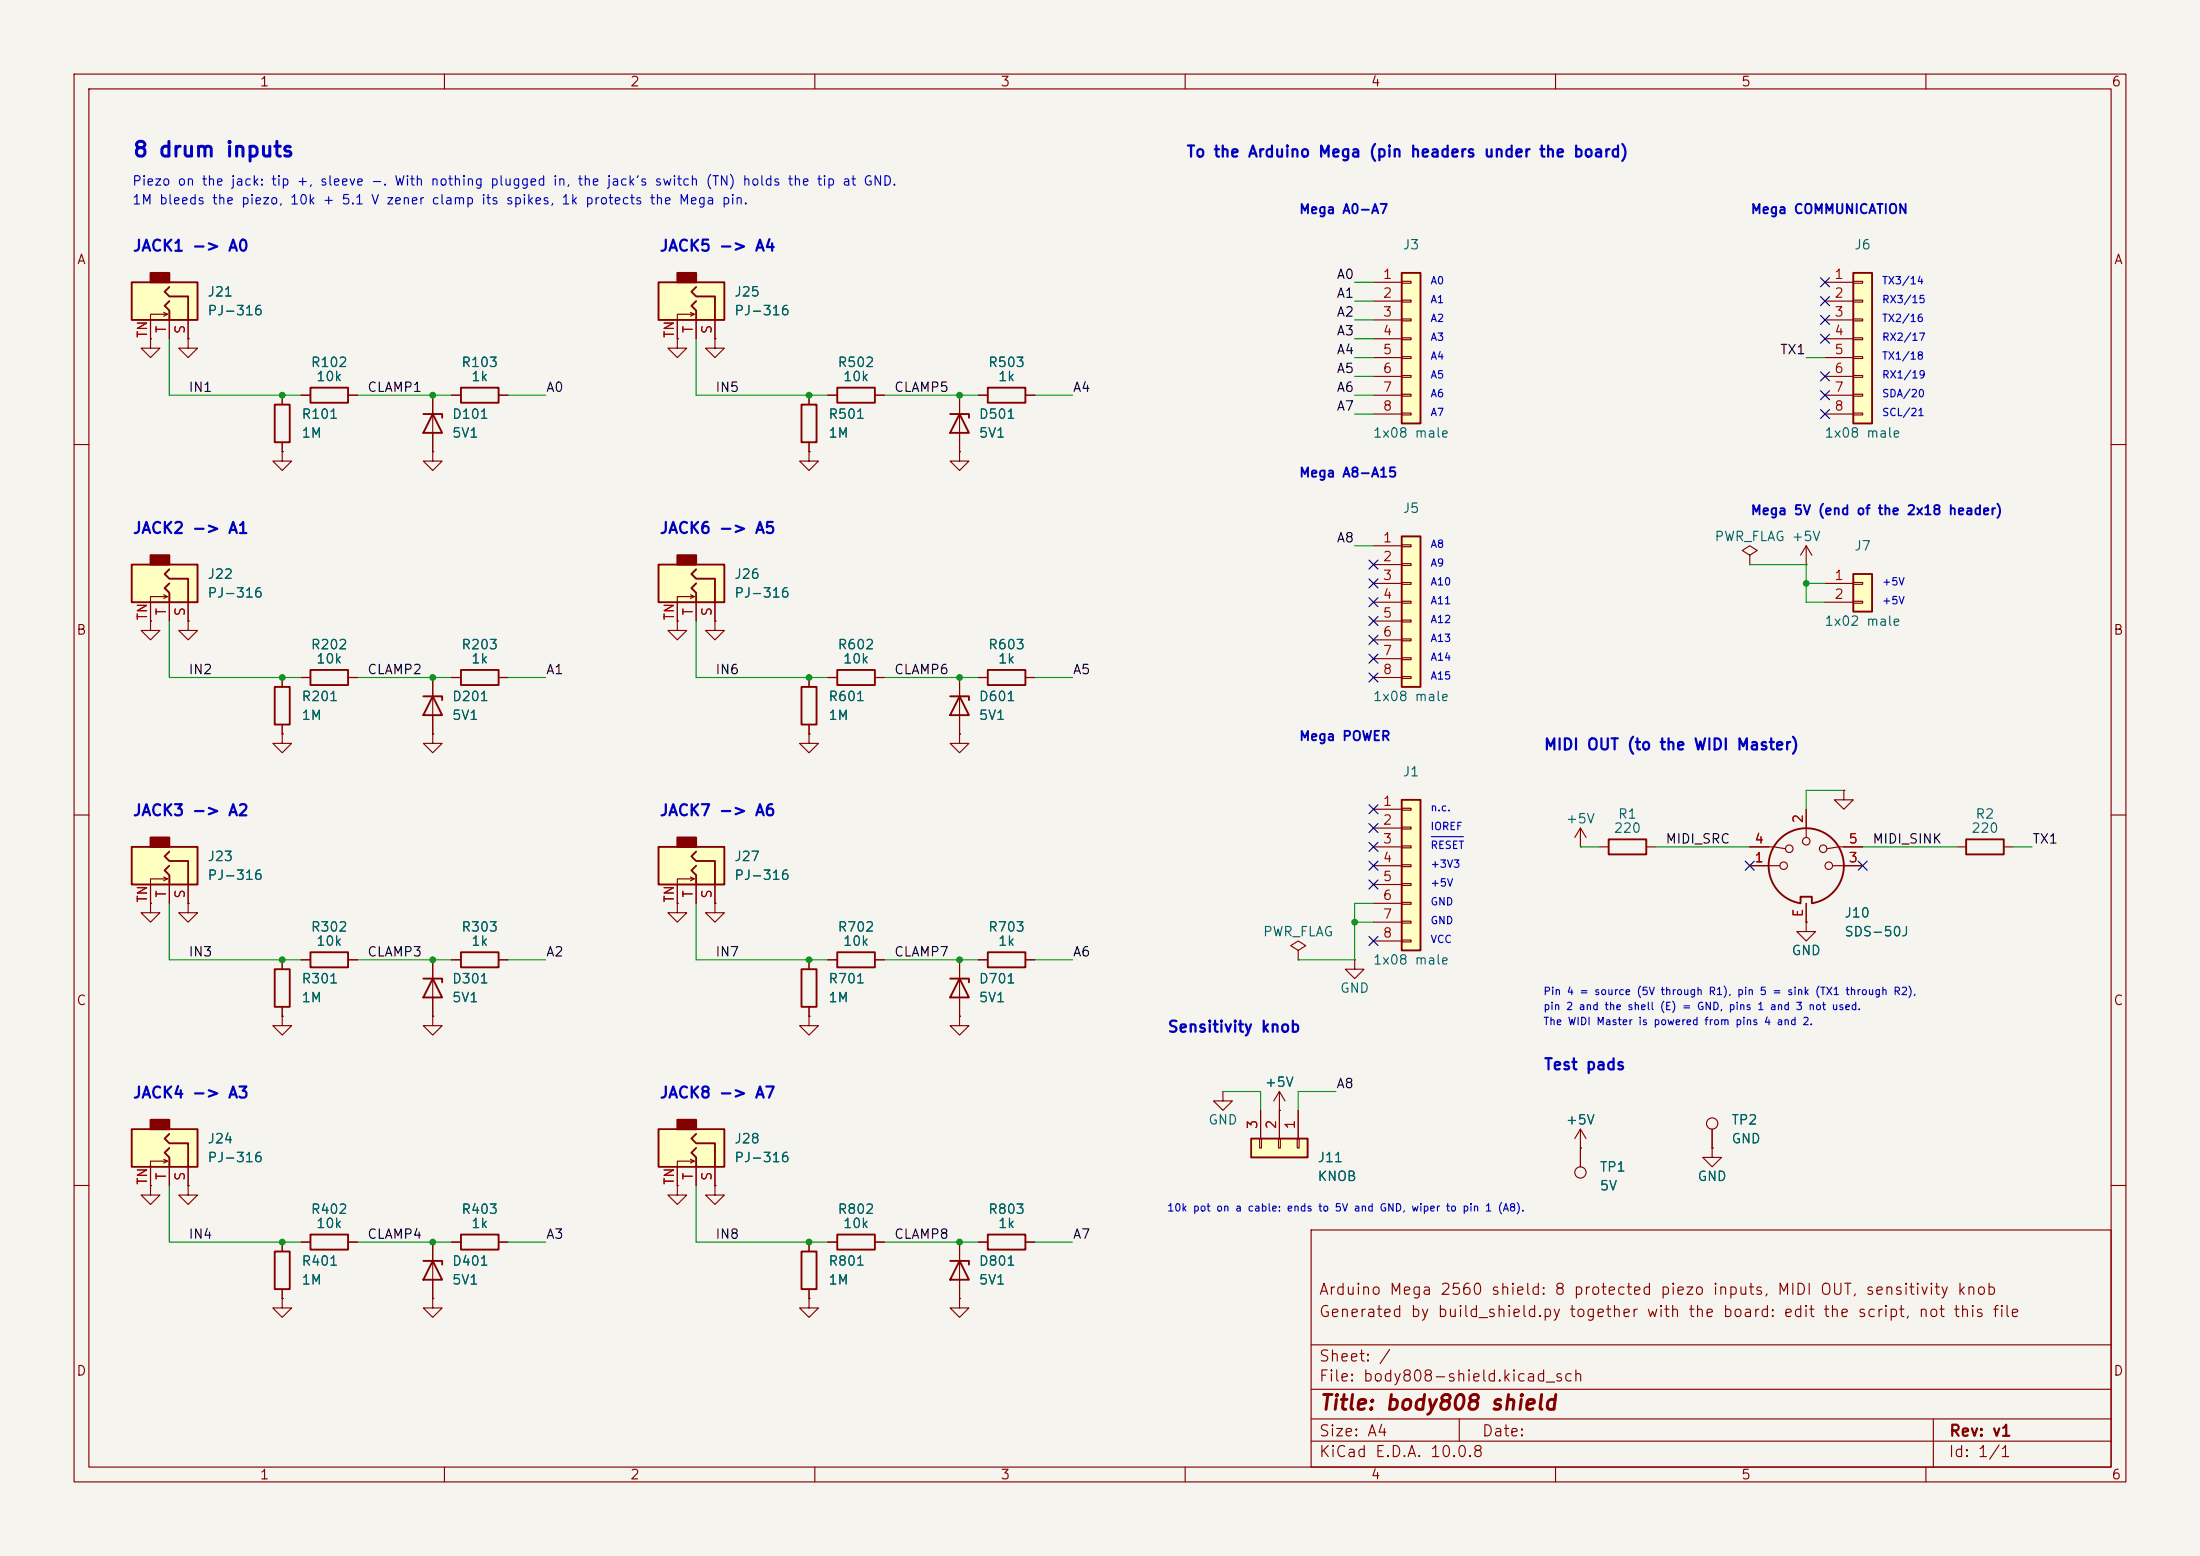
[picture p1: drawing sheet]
<svg xmlns="http://www.w3.org/2000/svg" width="297mm" height="210mm" viewBox="0 0 297 210" stroke-linecap="round" stroke-linejoin="round" font-family="sans-serif">
<path d="M0 0h297v210h-297z" fill="#f5f4ef" stroke="#f5f4ef" stroke-width=".14"/>
<g fill="none" stroke="#840000" stroke-width=".15">
<path d="M10 10h277v190h-277zM12 12h273v186h-273zM60 10v2M110 10v2M160 10v2M210 10v2M260 10v2M25.4 45.7v1.3h1.3l-1.3 1.3-1.3-1.3h1.3M25.4 45.7h.1M40.6 53.3h1.3M47 53.3h1.3M10 60h2"/>
<path d="M285 60h2M10 110h2M285 110h2M20.3 121.9v1.3h1.3l-1.3 1.3-1.3-1.3h1.3M20.3 121.9h.1M10 160h2M177 166h108v32h-108zM285 160h2M60 198v2M110 198v2M160 198v2M177 194.5h108"/>
<path d="M177 191.5h108M177 187.5h108M177 181.5h108M197 191.5v3M210 198v2M260 198v2M261 191.5v6.5"/>
</g>
<path d="M41.9 52.3h5.1v2.1h-5.1z" fill="none" stroke="#840000" stroke-width=".25"/>
<path d="M17.8 38.1h8.9v5.1h-8.9z" fill="#ffffc2"/>
<path d="M20.3 36.8h2.6v1.3h-2.6z" fill="#840000" stroke="#840000" stroke-width=".25"/>
<path d="M17.8 38.1h8.9v5.1h-8.9zM22.9 38.7l-.7 .7 .7 .6h2.5v3.2M22.9 40.6l-.7 .7 .7 .6v1.3M37.1 130.8h2v5.1h-2zM41.9 128.5h5.1v2.1h-5.1zM37.1 168.9h2v5.1h-2zM41.9 166.6h5.1v2.1h-5.1z" fill="none" stroke="#840000" stroke-width=".25"/>
<g fill="none" stroke="#840000" stroke-width=".15">
<path d="M20.3 45.7v1.3h1.3l-1.3 1.3-1.3-1.3h1.3M20.3 45.7h.1M22.1 42.2l.5 .2h-2.3v3.3M22.6 42.4l-.5 .3M22.9 43.2v2.5M25.4 43.2v2.5M38.1 61v1.2h1.3l-1.3 1.3-1.3-1.3h1.3M38.1 61h.1M38.1 99.1v1.2h1.3l-1.3 1.3-1.3-1.3h1.3M38.1 99.1h.1M38.1 137.2v1.2h1.3l-1.3 1.3-1.3-1.3h1.3M38.1 137.2h.1"/>
<path d="M38.1 129.5v1.3M38.1 135.9v1.3M40.6 129.5h1.3M47 129.5h1.3M38.1 175.3v1.2h1.3l-1.3 1.3-1.3-1.3h1.3M38.1 175.3h.1M38.1 167.6v1.3M38.1 174v1.3M40.6 167.6h1.3M47 167.6h1.3"/>
</g>
<path d="M17.8 114.3h8.9v5.1h-8.9z" fill="#ffffc2"/>
<path d="M20.3 113h2.6v1.3h-2.6z" fill="#840000" stroke="#840000" stroke-width=".25"/>
<path d="M17.8 114.3h8.9v5.1h-8.9zM22.9 116.8l-.7 .7 .7 .6v1.3M22.9 114.9l-.7 .7 .7 .6h2.5v3.2M62.2 128.5h5.1v2.1h-5.1zM57.1 170.2h2.6v.5M58.4 170.2l1.3 2.5h-2.6z" fill="none" stroke="#840000" stroke-width=".25"/>
<g fill="none" stroke="#840000" stroke-width=".15">
<path d="M58.4 99.1v1.2h1.3l-1.3 1.3-1.3-1.3h1.3M58.4 99.1h.1M22.1 118.4l.5 .2h-2.3v3.3M22.6 118.6l-.5 .3M22.9 119.4v2.5M25.4 119.4v2.5M25.4 121.9v1.3h1.3l-1.3 1.3-1.3-1.3h1.3M25.4 121.9h.1M61 129.5h1.2M67.3 129.5h1.3M58.4 175.3v1.2h1.3l-1.3 1.3-1.3-1.3h1.3M58.4 175.3h.1"/>
<path d="M58.4 167.6v7.7"/>
</g>
<path d="M17.8 152.4h8.9v5.1h-8.9z" fill="#ffffc2"/>
<path d="M20.3 151.1h2.6v1.3h-2.6z" fill="#840000" stroke="#840000" stroke-width=".25"/>
<path d="M17.8 152.4h8.9v5.1h-8.9zM22.9 154.9l-.7 .7 .7 .6v1.3M22.9 153l-.7 .7 .7 .6h2.5v3.2" fill="none" stroke="#840000" stroke-width=".25"/>
<path d="M22.1 156.5l.5 .2h-2.3v3.3M22.6 156.7l-.5 .3M22.9 157.5v2.5M25.4 157.5v2.5M20.3 160v1.3h1.3l-1.3 1.3-1.3-1.3h1.3M20.3 160h.1" fill="none" stroke="#840000" stroke-width=".15"/>
<path d="M168.9 153.7h7.6v2.5h-7.6z" fill="#ffffc2"/>
<path d="M217.2 113.3h5v2h-5zM265.4 113.3h5.1v2h-5.1zM243.1 121.8v-.8h1.5v.8M244.6 121.9a5.1 5.1 0 0 0 3.5-7.8 5.1 5.1 0 0 0-8.6 0 5.1 5.1 0 0 0 3.6 7.8M168.9 153.7h7.6v2.5h-7.6z" fill="none" stroke="#840000" stroke-width=".25"/>
<g fill="none" stroke="#840000" stroke-width=".15">
<path d="M213.4 114.3h.1M213.4 111.8l-.8 1.2M213.4 111.8l.7 1.2M213.4 111.8v2.5M215.9 114.3h1.3M222.2 114.3h1.3M236.2 114.3h3.3l1.5 .3M236.2 116.8h4.1M243.8 109.2v3.8M247.4 116.8h4.1M248.9 106.7v1.3h1.3l-1.3 1.2-1.3-1.2h1.3M248.9 106.7h.1"/>
<path d="M251.5 114.3h-3.3l-1.6 .3M264.2 114.3h1.2M270.5 114.3h1.3M243.8 124.5v1.2h1.3l-1.3 1.3-1.2-1.3h1.2M243.8 124.5h.1M243.8 121.9v2.6M170.1 153.7h.2v1.2h-.2zM170.2 149.9v3.8M172.6 153.7h.2v1.2h-.2zM172.7 149.9v3.8M175.1 153.7h.3v1.2h-.3zM175.3 149.9v3.8"/>
<circle cx="240.8" cy="116.8" r=".51"/>
<circle cx="241.6" cy="114.6" r=".51"/>
<circle cx="243.8" cy="113.5" r=".51"/>
<circle cx="246.1" cy="114.6" r=".51"/>
<circle cx="246.9" cy="116.8" r=".51"/>
</g>
<path d="M189.2 108h2.6v20.3h-2.6z" fill="#ffffc2"/>
<path d="M57.1 55.9h2.6v.5M58.4 55.9l1.3 2.5h-2.6zM37.1 92.7h2v5.1h-2zM41.9 90.4h5.1v2.1h-5.1zM189.2 108h2.6v20.3h-2.6z" fill="none" stroke="#840000" stroke-width=".25"/>
<g fill="none" stroke="#840000" stroke-width=".15">
<path d="M58.4 53.3v7.7M58.4 61v1.2h1.3l-1.3 1.3-1.3-1.3h1.3M58.4 61h.1M20.3 83.8v1.3h1.3l-1.3 1.3-1.3-1.3h1.3M20.3 83.8h.1M25.4 83.8v1.3h1.3l-1.3 1.3-1.3-1.3h1.3M25.4 83.8h.1M38.1 91.4v1.3M38.1 97.8v1.3M40.6 91.4h1.3M47 91.4h1.3M185.4 109.2h3.8"/>
<path d="M185.4 111.8h3.8M185.4 114.3h3.8M185.4 116.8h3.8M185.4 119.4h3.8M189.2 109.1h1.3v.2h-1.3zM189.2 111.6h1.3v.3h-1.3zM189.2 114.2h1.3v.2h-1.3zM189.2 116.7h1.3v.3h-1.3zM189.2 119.3h1.3v.2h-1.3zM175.3 128.3l1-.7-1-.6-1.1 .6 1.1 .7v1.2M175.3 129.5h.1M185.4 121.9h3.8"/>
<path d="M185.4 124.5h3.8M185.4 127h3.8M189.2 121.8h1.3v.2h-1.3zM189.2 124.3h1.3v.3h-1.3zM189.2 126.9h1.3v.2h-1.3zM165.1 147.3v1.3h1.3l-1.3 1.3-1.3-1.3h1.3M165.1 147.3h.1M172.7 149.9h.1M172.7 147.3l-.7 1.3M172.7 147.3l.8 1.3M172.7 147.3v2.6M25.4 160v1.3h1.3l-1.3 1.3-1.3-1.3h1.3"/>
<path d="M25.4 160h.1"/>
</g>
<path d="M17.8 76.2h8.9v5.1h-8.9z" fill="#ffffc2"/>
<path d="M20.3 74.9h2.6v1.3h-2.6z" fill="#840000" stroke="#840000" stroke-width=".25"/>
<path d="M37.1 54.6h2v5.1h-2zM62.2 52.3h5.1v2.1h-5.1zM17.8 76.2h8.9v5.1h-8.9zM22.9 78.7l-.7 .7 .7 .6v1.3M22.9 76.8l-.7 .7 .7 .6h2.5v3.2M57.1 94h2.6v.5M58.4 94l1.3 2.5h-2.6zM62.2 90.4h5.1v2.1h-5.1zM108.2 92.7h2v5.1h-2zM113 90.4h5.1v2.1h-5.1z" fill="none" stroke="#840000" stroke-width=".25"/>
<g fill="none" stroke="#840000" stroke-width=".15">
<path d="M38.1 53.3v1.3M38.1 59.7v1.3M61 53.3h1.2M67.3 53.3h1.3M109.2 61v1.2h1.3l-1.3 1.3-1.3-1.3h1.3M109.2 61h.1M22.1 80.3l.5 .2h-2.3v3.3M22.6 80.5l-.5 .3M22.9 81.3v2.5M25.4 81.3v2.5M58.4 91.4v7.7M61 91.4h1.2"/>
<path d="M67.3 91.4h1.3M91.4 83.8v1.3h1.3l-1.3 1.3-1.2-1.3h1.2M91.4 83.8h.1M109.2 99.1v1.2h1.3l-1.3 1.3-1.3-1.3h1.3M109.2 99.1h.1M109.2 91.4v1.3M109.2 97.8v1.3M111.8 91.4h1.2M118.1 91.4h1.3"/>
</g>
<path d="M88.9 76.2h8.9v5.1h-8.9z" fill="#ffffc2"/>
<path d="M91.4 74.9h2.6v1.3h-2.6z" fill="#840000" stroke="#840000" stroke-width=".25"/>
<path d="M88.9 76.2h8.9v5.1h-8.9zM94 78.7l-.7 .7 .7 .6v1.3M94 76.8l-.7 .7 .7 .6h2.5v3.2" fill="none" stroke="#840000" stroke-width=".25"/>
<path d="M93.2 80.3l.5 .2h-2.3v3.3M93.7 80.5l-.5 .3M94 81.3v2.5M96.5 83.8v1.3h1.3l-1.3 1.3-1.3-1.3h1.3M96.5 83.8h.1M96.5 81.3v2.5" fill="none" stroke="#840000" stroke-width=".15"/>
<path d="M88.9 38.1h8.9v5.1h-8.9z" fill="#ffffc2"/>
<path d="M91.4 36.8h2.6v1.3h-2.6z" fill="#840000" stroke="#840000" stroke-width=".25"/>
<g fill="none" stroke="#840000" stroke-width=".25">
<path d="M88.9 38.1h8.9v5.1h-8.9zM94 38.7l-.7 .7 .7 .6h2.5v3.2M94 40.6l-.7 .7 .7 .6v1.3M108.2 54.6h2v5.1h-2zM113 52.3h5.1v2.1h-5.1zM128.3 55.9h2.5v.5M129.5 55.9l1.3 2.5h-2.5zM133.3 52.3h5.1v2.1h-5.1zM128.3 94h2.5v.5M129.5 94l1.3 2.5h-2.5zM133.3 90.4h5.1v2.1h-5.1zM57.1 132.1h2.6v.5"/>
<path d="M58.4 132.1l1.3 2.5h-2.6zM62.2 166.6h5.1v2.1h-5.1zM108.2 168.9h2v5.1h-2z"/>
</g>
<g fill="none" stroke="#840000" stroke-width=".15">
<path d="M91.4 45.7v1.3h1.3l-1.3 1.3-1.2-1.3h1.2M91.4 45.7h.1M93.2 42.2l.5 .2h-2.3v3.3M93.7 42.4l-.5 .3M94 43.2v2.5M96.5 45.7v1.3h1.3l-1.3 1.3-1.3-1.3h1.3M96.5 45.7h.1M96.5 43.2v2.5M109.2 53.3v1.3M109.2 59.7v1.3M111.8 53.3h1.2M118.1 53.3h1.3"/>
<path d="M129.5 53.3v7.7M132.1 53.3h1.2M138.4 53.3h1.3M129.5 61v1.2h1.3l-1.3 1.3-1.2-1.3h1.2M129.5 61h.1M129.5 99.1v1.2h1.3l-1.3 1.3-1.2-1.3h1.2M129.5 99.1h.1M129.5 91.4v7.7M132.1 91.4h1.2M138.4 91.4h1.3M58.4 137.2v1.2h1.3l-1.3 1.3-1.3-1.3h1.3M58.4 137.2h.1"/>
<path d="M58.4 129.5v7.7M91.4 121.9v1.3h1.3l-1.3 1.3-1.2-1.3h1.2M91.4 121.9h.1M129.5 137.2v1.2h1.3l-1.3 1.3-1.2-1.3h1.2M129.5 137.2h.1M61 167.6h1.2M67.3 167.6h1.3M91.4 160v1.3h1.3l-1.3 1.3-1.2-1.3h1.2M91.4 160h.1M96.5 160v1.3h1.3l-1.3 1.3-1.3-1.3h1.3M96.5 160h.1M109.2 167.6v1.3"/>
<path d="M109.2 174v1.3"/>
</g>
<path d="M88.9 152.4h8.9v5.1h-8.9z" fill="#ffffc2"/>
<path d="M91.4 151.1h2.6v1.3h-2.6z" fill="#840000" stroke="#840000" stroke-width=".25"/>
<path d="M108.2 130.8h2v5.1h-2zM113 128.5h5.1v2.1h-5.1zM128.3 132.1h2.5v.5M129.5 132.1l1.3 2.5h-2.5zM133.3 128.5h5.1v2.1h-5.1zM88.9 152.4h8.9v5.1h-8.9zM94 154.9l-.7 .7 .7 .6v1.3M94 153l-.7 .7 .7 .6h2.5v3.2M113 166.6h5.1v2.1h-5.1zM128.3 170.2h2.5v.5M129.5 170.2l1.3 2.5h-2.5zM133.3 166.6h5.1v2.1h-5.1z" fill="none" stroke="#840000" stroke-width=".25"/>
<g fill="none" stroke="#840000" stroke-width=".15">
<path d="M109.2 137.2v1.2h1.3l-1.3 1.3-1.3-1.3h1.3M109.2 137.2h.1M109.2 129.5v1.3M109.2 135.9v1.3M111.8 129.5h1.2M118.1 129.5h1.3M129.5 129.5v7.7M132.1 129.5h1.2M138.4 129.5h1.3M182.9 129.5v1.3h1.2l-1.2 1.3-1.3-1.3h1.3M182.9 129.5h.1M93.2 156.5l.5 .2h-2.3v3.3"/>
<path d="M93.7 156.7l-.5 .3M94 157.5v2.5M96.5 157.5v2.5M109.2 175.3v1.2h1.3l-1.3 1.3-1.3-1.3h1.3M109.2 175.3h.1M111.8 167.6h1.2M118.1 167.6h1.3M129.5 175.3v1.2h1.3l-1.3 1.3-1.2-1.3h1.2M129.5 175.3h.1M129.5 167.6v7.7M132.1 167.6h1.2M138.4 167.6h1.3"/>
</g>
<path d="M88.9 114.3h8.9v5.1h-8.9z" fill="#ffffc2"/>
<path d="M91.4 113h2.6v1.3h-2.6z" fill="#840000" stroke="#840000" stroke-width=".25"/>
<path d="M88.9 114.3h8.9v5.1h-8.9zM94 116.8l-.7 .7 .7 .6v1.3M94 114.9l-.7 .7 .7 .6h2.5v3.2" fill="none" stroke="#840000" stroke-width=".25"/>
<g fill="none" stroke="#840000" stroke-width=".15">
<path d="M93.2 118.4l.5 .2h-2.3v3.3M93.7 118.6l-.5 .3M94 119.4v2.5M96.5 119.4v2.5M96.5 121.9v1.3h1.3l-1.3 1.3-1.3-1.3h1.3M96.5 121.9h.1M213.4 154.9v2.6"/>
<circle cx="213.4" cy="158.2" r=".76"/>
</g>
<path d="M189.2 36.8h2.6v20.4h-2.6z" fill="#ffffc2"/>
<path d="M189.2 36.8h2.6v20.4h-2.6z" fill="none" stroke="#840000" stroke-width=".25"/>
<g fill="none" stroke="#840000" stroke-width=".15">
<path d="M185.4 38.1h3.8M189.2 38h1.3v.2h-1.3zM185.4 40.6h3.8M185.4 43.2h3.8M185.4 45.7h3.8M185.4 48.3h3.8M185.4 50.8h3.8M185.4 53.3h3.8M185.4 55.9h3.8M189.2 40.5h1.3v.3h-1.3zM189.2 43.1h1.3v.2h-1.3zM189.2 45.6h1.3v.2h-1.3z"/>
<path d="M189.2 48.1h1.3v.3h-1.3zM189.2 50.7h1.3v.2h-1.3zM189.2 53.2h1.3v.3h-1.3zM189.2 55.8h1.3v.2h-1.3zM236.2 74.9l1-.6-1-.6-1 .6 1 .6v1.3M236.2 76.2h.1"/>
</g>
<path d="M250.2 77.5h2.5v5.1h-2.5z" fill="#ffffc2"/>
<path d="M250.2 77.5h2.5v5.1h-2.5z" fill="none" stroke="#840000" stroke-width=".25"/>
<g fill="none" stroke="#840000" stroke-width=".15">
<path d="M243.8 76.2h.1M243.8 73.7l-.7 1.2M243.8 73.7l.8 1.2M243.8 73.7v2.5M246.4 78.7h3.8M250.2 78.6h1.3v.3h-1.3zM246.4 81.3h3.8M250.2 81.2h1.3v.2h-1.3zM231.1 154.9v1.3h1.3l-1.3 1.3-1.2-1.3h1.2M231.1 154.9h.1M231.1 152.4v2.5"/>
<circle cx="231.1" cy="151.6" r=".76"/>
</g>
<path d="M189.2 72.4h2.6v20.3h-2.6z" fill="#ffffc2"/>
<path d="M189.2 72.4h2.6v20.3h-2.6z" fill="none" stroke="#840000" stroke-width=".25"/>
<g fill="none" stroke="#840000" stroke-width=".15">
<path d="M185.4 73.7h3.8M185.4 76.2h3.8M185.4 78.7h3.8M189.2 73.5h1.3v.3h-1.3zM189.2 76.1h1.3v.2h-1.3zM189.2 78.6h1.3v.3h-1.3zM185.4 81.3h3.8M185.4 83.8h3.8M185.4 86.4h3.8M185.4 88.9h3.8M185.4 91.4h3.8M189.2 81.2h1.3v.2h-1.3z"/>
<path d="M189.2 83.7h1.3v.2h-1.3zM189.2 86.2h1.3v.3h-1.3zM189.2 88.8h1.3v.2h-1.3zM189.2 91.3h1.3v.3h-1.3zM213.4 154.9h.1M213.4 152.4l-.8 1.3M213.4 152.4l.7 1.3M213.4 152.4v2.5"/>
</g>
<path d="M250.2 36.8h2.5v20.4h-2.5z" fill="#ffffc2"/>
<path d="M250.2 36.8h2.5v20.4h-2.5z" fill="none" stroke="#840000" stroke-width=".25"/>
<g fill="none" stroke="#840000" stroke-width=".15">
<path d="M246.4 38.1h3.8M250.2 38h1.3v.2h-1.3zM20.3 45.7h.1M20.3 43.2v2.5M22.9 43.2v2.5M25.4 45.7h.1M25.4 43.2v2.5M38.1 53.3v1.3M38.1 59.7v1.3M40.6 53.3h1.3M47 53.3h1.3M58.4 53.3v2.6"/>
<path d="M58.4 58.4v2.6M61 53.3h1.2M67.3 53.3h1.3M91.4 45.7h.1M91.4 43.2v2.5M94 43.2v2.5M96.5 45.7h.1M96.5 43.2v2.5M109.2 53.3v1.3M109.2 59.7v1.3M111.8 53.3h1.2M118.1 53.3h1.3"/>
<path d="M129.5 53.3v2.6M129.5 58.4v2.6M132.1 53.3h1.2M138.4 53.3h1.3M246.4 40.6h3.8M246.4 43.2h3.8M246.4 45.7h3.8M246.4 48.3h3.8M246.4 50.8h3.8M246.4 53.3h3.8M246.4 55.9h3.8M250.2 40.5h1.3v.3h-1.3z"/>
<path d="M250.2 43.1h1.3v.2h-1.3zM250.2 45.6h1.3v.2h-1.3zM250.2 48.1h1.3v.3h-1.3zM250.2 50.7h1.3v.2h-1.3zM250.2 53.2h1.3v.3h-1.3zM250.2 55.8h1.3v.2h-1.3zM38.1 61h.1M58.4 61h.1M109.2 61h.1M129.5 61h.1M20.3 83.8h.1M20.3 81.3v2.5"/>
<path d="M22.9 81.3v2.5M25.4 83.8h.1M25.4 81.3v2.5M38.1 99.1h.1M38.1 91.4v1.3M38.1 97.8v1.3M40.6 91.4h1.3M47 91.4h1.3M58.4 99.1h.1M58.4 91.4v2.6M58.4 96.5v2.6M61 91.4h1.2"/>
<path d="M67.3 91.4h1.3M91.4 83.8h.1M91.4 81.3v2.5M94 81.3v2.5M96.5 83.8h.1M96.5 81.3v2.5M109.2 99.1h.1M109.2 91.4v1.3M109.2 97.8v1.3M111.8 91.4h1.2M118.1 91.4h1.3M129.5 99.1h.1"/>
<path d="M129.5 91.4v2.6M129.5 96.5v2.6M132.1 91.4h1.2M138.4 91.4h1.3M20.3 119.4v2.5M22.9 119.4v2.5M25.4 119.4v2.5M91.4 119.4v2.5M94 119.4v2.5M96.5 119.4v2.5M236.2 116.8h2.6M236.2 114.3h2.6"/>
<path d="M243.8 109.2v2.6M248.9 106.7h.1M248.9 116.8h2.6M248.9 114.3h2.6M20.3 121.9h.1M25.4 121.9h.1M38.1 137.2h.1M38.1 129.5v1.3M38.1 135.9v1.3M40.6 129.5h1.3M47 129.5h1.3M58.4 137.2h.1"/>
<path d="M58.4 129.5v2.6M58.4 134.6v2.6M61 129.5h1.2M67.3 129.5h1.3M91.4 121.9h.1M96.5 121.9h.1M109.2 137.2h.1M109.2 129.5v1.3M109.2 135.9v1.3M111.8 129.5h1.2M118.1 129.5h1.3M129.5 137.2h.1"/>
<path d="M129.5 129.5v2.6M129.5 134.6v2.6M132.1 129.5h1.2M138.4 129.5h1.3M243.8 124.5h.1M243.8 121.9v2.6M20.3 157.5v2.5M22.9 157.5v2.5M25.4 157.5v2.5M91.4 157.5v2.5M94 157.5v2.5M96.5 157.5v2.5"/>
<path d="M170.2 149.9v3.8M172.7 149.9h.1M172.7 149.9v3.8M175.3 149.9v3.8M213.4 154.9h.1M213.4 154.9v2.6M231.1 154.9h.1M231.1 152.4v2.5M20.3 160h.1M25.4 160h.1M38.1 175.3h.1M38.1 167.6v1.3"/>
<path d="M38.1 174v1.3M40.6 167.6h1.3M47 167.6h1.3M58.4 175.3h.1M58.4 167.6v2.6M58.4 172.7v2.6M61 167.6h1.2M67.3 167.6h1.3M91.4 160h.1M96.5 160h.1M109.2 175.3h.1M109.2 167.6v1.3"/>
<path d="M109.2 174v1.3M111.8 167.6h1.2M118.1 167.6h1.3M129.5 175.3h.1M129.5 167.6v2.6M129.5 172.7v2.6M132.1 167.6h1.2M138.4 167.6h1.3"/>
</g>
<g fill="none" stroke="#009600" stroke-width=".15">
<path d="M182.9 38.1h2.5M22.9 45.7v7.6h17.7M48.3 53.3h12.7M68.6 53.3h5.1M94 45.7v7.6h17.8M119.4 53.3h12.7M139.7 53.3h5.1M182.9 53.3h2.5M182.9 48.3h2.5M182.9 43.2h2.5M182.9 45.7h2.5M182.9 40.6h2.5"/>
<path d="M182.9 50.8h2.5M182.9 55.9h2.5M243.8 48.3h2.6M182.9 73.7h2.5M236.2 76.2h7.6v5.1h2.6M243.8 78.7h2.6M22.9 83.8v7.6h17.7M48.3 91.4h12.7M68.6 91.4h5.1M94 83.8v7.6h17.8M119.4 91.4h12.7M139.7 91.4h5.1"/>
<path d="M213.4 114.3h2.5M223.5 114.3h12.7M248.9 106.7h-5.1v2.5M251.5 114.3h12.7M271.8 114.3h2.5M22.9 121.9v7.6h17.7M48.3 129.5h12.7M68.6 129.5h5.1M94 121.9v7.6h17.8M119.4 129.5h12.7M139.7 129.5h5.1M182.9 124.5h2.5"/>
<path d="M185.4 121.9h-2.5v7.6h-7.6M165.1 147.3h5.1v2.6M180.3 147.3h-5v2.6M22.9 160v7.6h17.7M48.3 167.6h12.7M68.6 167.6h5.1M94 160v7.6h17.8M119.4 167.6h12.7M139.7 167.6h5.1"/>
</g>
<g fill="none" stroke="#000084" stroke-width=".15">
<path d="M245.8 37.5l1.2 1.2M247 37.5l-1.2 1.2M245.8 50.2l1.2 1.2M245.8 45.1l1.2 1.2M245.8 42.6l1.2 1.2M245.8 40l1.2 1.2M245.8 55.3l1.2 1.2M245.8 52.7l1.2 1.2M247 50.2l-1.2 1.2M247 45.1l-1.2 1.2M247 42.6l-1.2 1.2M247 40l-1.2 1.2"/>
<path d="M247 52.7l-1.2 1.2M247 55.3l-1.2 1.2M184.8 78.1l1.2 1.2M184.8 75.6l1.2 1.2M186 78.1l-1.2 1.2M186 75.6l-1.2 1.2M184.8 83.2l1.2 1.2M184.8 80.7l1.2 1.2M184.8 90.8l1.2 1.2M184.8 85.8l1.2 1.2M184.8 88.3l1.2 1.2M186 83.2l-1.2 1.2"/>
<path d="M186 80.7l-1.2 1.2M186 90.8l-1.2 1.2M186 85.8l-1.2 1.2M186 88.3l-1.2 1.2M184.8 108.6l1.2 1.2M184.8 118.8l1.2 1.2M184.8 111.2l1.2 1.2M184.8 113.7l1.2 1.2M184.8 116.2l1.2 1.2M186 111.2l-1.2 1.2M186 108.6l-1.2 1.2M186 118.8l-1.2 1.2"/>
<path d="M186 113.7l-1.2 1.2M186 116.2l-1.2 1.2M235.6 116.2l1.2 1.2M236.8 116.2l-1.2 1.2M250.9 116.2l1.2 1.2M252.1 116.2l-1.2 1.2M184.8 126.4l1.2 1.2M186 126.4l-1.2 1.2"/>
</g>
<path d="M193.2 112.9h4.4" fill="none" stroke="#0000c2" stroke-width=".15"/>
<g fill="#009600">
<circle cx="243.8" cy="78.7" r=".46"/>
<circle cx="182.9" cy="124.5" r=".46"/>
<circle cx="109.2" cy="53.3" r=".46"/>
<circle cx="129.5" cy="53.3" r=".46"/>
<circle cx="58.4" cy="53.3" r=".46"/>
<circle cx="38.1" cy="91.4" r=".46"/>
<circle cx="58.4" cy="91.4" r=".46"/>
<circle cx="38.1" cy="53.3" r=".46"/>
<circle cx="38.1" cy="167.6" r=".46"/>
<circle cx="38.1" cy="129.5" r=".46"/>
<circle cx="58.4" cy="167.6" r=".46"/>
<circle cx="58.4" cy="129.5" r=".46"/>
<circle cx="129.5" cy="167.6" r=".46"/>
<circle cx="109.2" cy="167.6" r=".46"/>
<circle cx="129.5" cy="129.5" r=".46"/>
<circle cx="109.2" cy="129.5" r=".46"/>
<circle cx="109.2" cy="91.4" r=".46"/>
<circle cx="129.5" cy="91.4" r=".46"/>
</g>
<text font-size="2" fill="#0000c2" x="17.8" y="21.7">8 drum inputs</text>
<text font-size="2" fill="#840000" x="178" y="190.8">Title: body808 shield</text>
<g font-size="1.5" fill="#0000c2">
<text x="160.1" y="21.6">To the Arduino Mega (pin headers under the board)</text>
<text x="17.8" y="34.3">JACK1 -&gt; A0</text>
<text x="88.9" y="34.3">JACK5 -&gt; A4</text>
<text x="17.8" y="72.4">JACK2 -&gt; A1</text>
<text x="88.9" y="72.4">JACK6 -&gt; A5</text>
<text x="208.3" y="101.6">MIDI OUT (to the WIDI Master)</text>
<text x="17.8" y="110.5">JACK3 -&gt; A2</text>
<text x="88.9" y="110.5">JACK7 -&gt; A6</text>
<text x="157.5" y="139.7">Sensitivity knob</text>
<text x="17.8" y="148.6">JACK4 -&gt; A3</text>
<text x="88.9" y="148.6">JACK8 -&gt; A7</text>
<text x="208.3" y="144.8">Test pads</text>
</g>
<g font-size="1.5" fill="#840000">
<text x="178" y="178.1">Generated by build_shield.py together with the board: edit the script, not this file</text>
<text x="178" y="175.1">Arduino Mega 2560 shield: 8 protected piezo inputs, MIDI OUT, sensitivity knob</text>
<text x="178" y="184.1">Sheet: /</text>
<text x="178" y="186.8">File: body808-shield.kicad_sch</text>
<text x="178" y="197">KiCad E.D.A. 10.0.8</text>
<text x="178" y="194.2">Size: A4</text>
<text x="200" y="194.2">Date:</text>
<text x="263" y="197">Id: 1/1</text>
<text x="263" y="194.2">Rev: v1</text>
</g>
<g font-size="1.3" fill="#840000">
<text x="35" y="12">1</text>
<text x="85" y="12">2</text>
<text x="135" y="12">3</text>
<text x="185" y="12">4</text>
<text x="235" y="12">5</text>
<text x="285" y="12">6</text>
<text x="10.3" y="36">A</text>
<text x="285.3" y="36">A</text>
<text x="10.2" y="86">B</text>
<text x="285.2" y="86">B</text>
<text x="10.2" y="136">C</text>
<text x="285.2" y="136">C</text>
<text x="10.2" y="186">D</text>
<text x="285.2" y="186">D</text>
<text x="35" y="200">1</text>
<text x="85" y="200">2</text>
<text x="135" y="200">3</text>
<text x="185" y="200">4</text>
<text x="235" y="200">5</text>
<text x="285" y="200">6</text>
</g>
<g font-size="1.3" fill="#0000c2">
<text x="17.8" y="27.9">1M bleeds the piezo, 10k + 5.1 V zener clamp its spikes, 1k protects the Mega pin.</text>
<text x="17.8" y="25.4">Piezo on the jack: tip +, sleeve -. With nothing plugged in, the jack's switch (TN) holds the tip at GND.</text>
<text x="175.3" y="29.2">Mega A0-A7</text>
<text x="236.3" y="29.2">Mega COMMUNICATION</text>
<text x="175.3" y="64.7">Mega A8-A15</text>
<text x="236.3" y="69.8">Mega 5V (end of the 2x18 header)</text>
<text x="175.3" y="100.3">Mega POWER</text>
</g>
<g font-size="1.3" fill="#006464">
<text x="189.3" y="34">J3</text>
<text x="250.2" y="34">J6</text>
<text x="27.9" y="40.3">J21</text>
<text x="99" y="40.3">J25</text>
<text x="27.9" y="42.9">PJ-316</text>
<text x="99" y="42.9">PJ-316</text>
<text x="41.9" y="49.9">R102</text>
<text x="42.6" y="51.8">10k</text>
<text x="62.2" y="49.9">R103</text>
<text x="63.5" y="51.8">1k</text>
<text x="113" y="49.9">R502</text>
<text x="113.7" y="51.8">10k</text>
<text x="133.3" y="49.9">R503</text>
<text x="134.6" y="51.8">1k</text>
<text x="40.6" y="56.8">R101</text>
<text x="40.6" y="59.4">1M</text>
<text x="60.9" y="56.8">D101</text>
<text x="60.9" y="59.4">5V1</text>
<text x="111.7" y="56.8">R501</text>
<text x="111.7" y="59.4">1M</text>
<text x="132.1" y="56.8">D501</text>
<text x="132.1" y="59.4">5V1</text>
<text x="185.3" y="59.4">1x08 male</text>
<text x="246.2" y="59.4">1x08 male</text>
<text x="189.3" y="69.5">J5</text>
<text x="231.4" y="73.4">PWR_FLAG +5V</text>
<text x="250.2" y="74.6">J7</text>
<text x="27.9" y="78.4">J22</text>
<text x="27.9" y="81">PJ-316</text>
<text x="99" y="78.4">J26</text>
<text x="99" y="81">PJ-316</text>
<text x="41.9" y="88">R202</text>
<text x="42.6" y="89.9">10k</text>
<text x="62.2" y="88">R203</text>
<text x="63.5" y="89.9">1k</text>
<text x="113" y="88">R602</text>
<text x="113.7" y="89.9">10k</text>
<text x="133.3" y="88">R603</text>
<text x="134.6" y="89.9">1k</text>
<text x="246.2" y="84.8">1x02 male</text>
<text x="40.6" y="94.9">R201</text>
<text x="60.9" y="94.9">D201</text>
<text x="111.7" y="94.9">R601</text>
<text x="132.1" y="94.9">D601</text>
<text x="185.3" y="94.9">1x08 male</text>
<text x="40.6" y="97.5">1M</text>
<text x="60.9" y="97.5">5V1</text>
<text x="111.7" y="97.5">1M</text>
<text x="132.1" y="97.5">5V1</text>
<text x="189.3" y="105.1">J1</text>
<text x="211.3" y="111.5">+5V</text>
<text x="217.8" y="112.7">220</text>
<text x="218.3" y="110.8">R1</text>
<text x="266" y="112.7">220</text>
<text x="266.6" y="110.8">R2</text>
<text x="27.9" y="116.5">J23</text>
<text x="27.9" y="119.1">PJ-316</text>
<text x="99" y="116.5">J27</text>
<text x="99" y="119.1">PJ-316</text>
<text x="248.9" y="124.2">J10</text>
<text x="41.9" y="126.1">R302</text>
<text x="42.6" y="128">10k</text>
<text x="62.2" y="126.1">R303</text>
<text x="63.5" y="128">1k</text>
<text x="113" y="126.1">R702</text>
<text x="113.7" y="128">10k</text>
<text x="133.3" y="126.1">R703</text>
<text x="134.6" y="128">1k</text>
<text x="170.4" y="126.7">PWR_FLAG</text>
<text x="185.3" y="130.5">1x08 male</text>
<text x="241.8" y="129.2">GND</text>
<text x="248.9" y="126.7">SDS-50J</text>
<text x="40.6" y="133">R301</text>
<text x="40.6" y="135.6">1M</text>
<text x="60.9" y="133">D301</text>
<text x="60.9" y="135.6">5V1</text>
<text x="111.7" y="133">R701</text>
<text x="111.7" y="135.6">1M</text>
<text x="132.1" y="133">D701</text>
<text x="132.1" y="135.6">5V1</text>
<text x="180.8" y="134.3">GND</text>
<text x="170.7" y="147">+5V</text>
<text x="27.9" y="154.6">J24</text>
<text x="99" y="154.6">J28</text>
<text x="163" y="152.1">GND</text>
<text x="211.3" y="152.1">+5V</text>
<text x="233.7" y="152.1">TP2</text>
<text x="233.7" y="154.6">GND</text>
<text x="27.9" y="157.2">PJ-316</text>
<text x="99" y="157.2">PJ-316</text>
<text x="177.8" y="157.2">J11</text>
<text x="177.8" y="159.7">KNOB</text>
<text x="215.9" y="158.4">TP1</text>
<text x="215.9" y="161">5V</text>
<text x="229.1" y="159.7">GND</text>
<text x="41.9" y="164.2">R402</text>
<text x="42.6" y="166.1">10k</text>
<text x="62.2" y="164.2">R403</text>
<text x="63.5" y="166.1">1k</text>
<text x="113" y="164.2">R802</text>
<text x="113.7" y="166.1">10k</text>
<text x="133.3" y="164.2">R803</text>
<text x="134.6" y="166.1">1k</text>
<text x="40.6" y="171.1">R401</text>
<text x="40.6" y="173.7">1M</text>
<text x="60.9" y="171.1">D401</text>
<text x="60.9" y="173.7">5V1</text>
<text x="111.7" y="171.1">R801</text>
<text x="111.7" y="173.7">1M</text>
<text x="132.1" y="171.1">D801</text>
<text x="132.1" y="173.7">5V1</text>
</g>
<g font-size="1.3" fill="#0f0f0f">
<text x="180.4" y="38">A0</text>
<text x="180.4" y="40.5">A1</text>
<text x="180.4" y="43.1">A2</text>
<text x="180.4" y="45.6">A3</text>
<text x="25.4" y="53.2">IN1</text>
<text x="49.5" y="53.2">CLAMP1</text>
<text x="73.6" y="53.2">A0</text>
<text x="96.5" y="53.2">IN5</text>
<text x="120.6" y="53.2">CLAMP5</text>
<text x="144.8" y="53.2">A4</text>
<text x="180.4" y="53.2">A6</text>
<text x="180.4" y="48.1">A4</text>
<text x="180.4" y="50.7">A5</text>
<text x="240.2" y="48.1">TX1</text>
<text x="180.4" y="55.8">A7</text>
<text x="180.4" y="73.5">A8</text>
<text x="25.4" y="91.3">IN2</text>
<text x="49.5" y="91.3">CLAMP2</text>
<text x="73.6" y="91.3">A1</text>
<text x="96.5" y="91.3">IN6</text>
<text x="120.6" y="91.3">CLAMP6</text>
<text x="144.8" y="91.3">A5</text>
<text x="224.8" y="114.2">MIDI_SRC</text>
<text x="252.7" y="114.2">MIDI_SINK</text>
<text x="274.3" y="114.2">TX1</text>
<text x="25.4" y="129.4">IN3</text>
<text x="49.5" y="129.4">CLAMP3</text>
<text x="73.6" y="129.4">A2</text>
<text x="96.5" y="129.4">IN7</text>
<text x="120.6" y="129.4">CLAMP7</text>
<text x="144.8" y="129.4">A6</text>
<text x="180.3" y="147.2">A8</text>
<text x="25.4" y="167.5">IN4</text>
<text x="49.5" y="167.5">CLAMP4</text>
<text x="73.6" y="167.5">A3</text>
<text x="96.5" y="167.5">IN8</text>
<text x="120.6" y="167.5">CLAMP8</text>
<text x="144.8" y="167.5">A7</text>
</g>
<g font-size="1.3" fill="#a90000">
<text x="186.6" y="38">1</text>
<text x="186.6" y="40.5">2</text>
<text x="247.6" y="38">1</text>
<text x="247.6" y="40.5">2</text>
<text x="20.2" y="45.7" transform="rotate(-90 20.2 45.7)">TN</text>
<text x="22.7" y="45.1" transform="rotate(-90 22.7 45.1)">T</text>
<text x="25.3" y="45.2" transform="rotate(-90 25.3 45.2)">S</text>
<text x="91.3" y="45.7" transform="rotate(-90 91.3 45.7)">TN</text>
<text x="93.8" y="45.1" transform="rotate(-90 93.8 45.1)">T</text>
<text x="96.4" y="45.2" transform="rotate(-90 96.4 45.2)">S</text>
<text x="186.6" y="43">3</text>
<text x="186.6" y="45.6">4</text>
<text x="247.6" y="43">3</text>
<text x="247.6" y="45.6">4</text>
<text x="186.6" y="48.1">5</text>
<text x="186.6" y="50.7">6</text>
<text x="186.6" y="53.2">7</text>
<text x="247.6" y="48.1">5</text>
<text x="247.6" y="50.7">6</text>
<text x="247.6" y="53.2">7</text>
<text x="186.6" y="55.7">8</text>
<text x="247.6" y="55.7">8</text>
<text x="186.6" y="73.5">1</text>
<text x="186.6" y="76.1">2</text>
<text x="20.2" y="83.8" transform="rotate(-90 20.2 83.8)">TN</text>
<text x="22.7" y="83.2" transform="rotate(-90 22.7 83.2)">T</text>
<text x="25.3" y="83.3" transform="rotate(-90 25.3 83.3)">S</text>
<text x="91.3" y="83.8" transform="rotate(-90 91.3 83.8)">TN</text>
<text x="93.8" y="83.2" transform="rotate(-90 93.8 83.2)">T</text>
<text x="96.4" y="83.3" transform="rotate(-90 96.4 83.3)">S</text>
<text x="186.6" y="78.6">3</text>
<text x="186.6" y="81.1">4</text>
<text x="186.6" y="83.7">5</text>
<text x="247.6" y="78.6">1</text>
<text x="247.6" y="81.1">2</text>
<text x="186.6" y="86.2">6</text>
<text x="186.6" y="88.8">7</text>
<text x="186.6" y="91.3">8</text>
<text x="186.6" y="109.1">1</text>
<text x="186.6" y="111.6">2</text>
<text x="243.7" y="111.2" transform="rotate(-90 243.7 111.2)">2</text>
<text x="186.6" y="114.2">3</text>
<text x="186.6" y="116.7">4</text>
<text x="186.6" y="119.2">5</text>
<text x="236.8" y="116.7">1</text>
<text x="236.8" y="114.2">4</text>
<text x="249.5" y="116.7">3</text>
<text x="249.5" y="114.2">5</text>
<text x="20.2" y="121.9" transform="rotate(-90 20.2 121.9)">TN</text>
<text x="22.7" y="121.3" transform="rotate(-90 22.7 121.3)">T</text>
<text x="25.3" y="121.4" transform="rotate(-90 25.3 121.4)">S</text>
<text x="91.3" y="121.9" transform="rotate(-90 91.3 121.9)">TN</text>
<text x="93.8" y="121.3" transform="rotate(-90 93.8 121.3)">T</text>
<text x="96.4" y="121.4" transform="rotate(-90 96.4 121.4)">S</text>
<text x="186.6" y="121.8">6</text>
<text x="186.6" y="124.3">7</text>
<text x="243.7" y="123.9" transform="rotate(-90 243.7 123.9)">E</text>
<text x="186.6" y="126.9">8</text>
<text x="170" y="152.5" transform="rotate(-90 170 152.5)">3</text>
<text x="172.6" y="152.5" transform="rotate(-90 172.6 152.5)">2</text>
<text x="175.1" y="152.5" transform="rotate(-90 175.1 152.5)">1</text>
<text x="20.2" y="160" transform="rotate(-90 20.2 160)">TN</text>
<text x="22.7" y="159.4" transform="rotate(-90 22.7 159.4)">T</text>
<text x="25.3" y="159.5" transform="rotate(-90 25.3 159.5)">S</text>
<text x="91.3" y="160" transform="rotate(-90 91.3 160)">TN</text>
<text x="93.8" y="159.4" transform="rotate(-90 93.8 159.4)">T</text>
<text x="96.4" y="159.5" transform="rotate(-90 96.4 159.5)">S</text>
</g>
<g font-size="1" fill="#0000c2">
<text x="193" y="41.2">A1</text>
<text x="193" y="38.6">A0</text>
<text x="254" y="41.2">RX3/15</text>
<text x="254" y="38.6">TX3/14</text>
<text x="193" y="43.7">A2</text>
<text x="193" y="46.2">A3</text>
<text x="254" y="46.2">RX2/17</text>
<text x="254" y="43.7">TX2/16</text>
<text x="193" y="53.9">A6</text>
<text x="193" y="48.8">A4</text>
<text x="193" y="51.3">A5</text>
<text x="254" y="48.8">TX1/18</text>
<text x="254" y="53.9">SDA/20</text>
<text x="254" y="51.3">RX1/19</text>
<text x="193" y="56.4">A7</text>
<text x="254" y="56.4">SCL/21</text>
<text x="193" y="76.7">A9</text>
<text x="193" y="74.2">A8</text>
<text x="193" y="79.3">A10</text>
<text x="193" y="81.8">A11</text>
<text x="254" y="81.8">+5V</text>
<text x="254" y="79.3">+5V</text>
<text x="193" y="89.4">A14</text>
<text x="193" y="84.3">A12</text>
<text x="193" y="86.9">A13</text>
<text x="193" y="92">A15</text>
<text x="193" y="109.7">n.c.</text>
<text x="193" y="112.3">IOREF</text>
<text x="193" y="119.9">+5V</text>
<text x="193" y="117.4">+3V3</text>
<text x="193" y="114.8">RESET</text>
<text x="193" y="122.4">GND</text>
<text x="193" y="125">GND</text>
<text x="193" y="127.5">VCC</text>
<text x="208.3" y="134.5">Pin 4 = source (5V through R1), pin 5 = sink (TX1 through R2),</text>
<text x="208.3" y="136.6">pin 2 and the shell (E) = GND, pins 1 and 3 not used.</text>
<text x="208.3" y="138.6">The WIDI Master is powered from pins 4 and 2.</text>
<text x="157.5" y="163.8">10k pot on a cable: ends to 5V and GND, wiper to pin 1 (A8).</text>
</g>
</svg>
